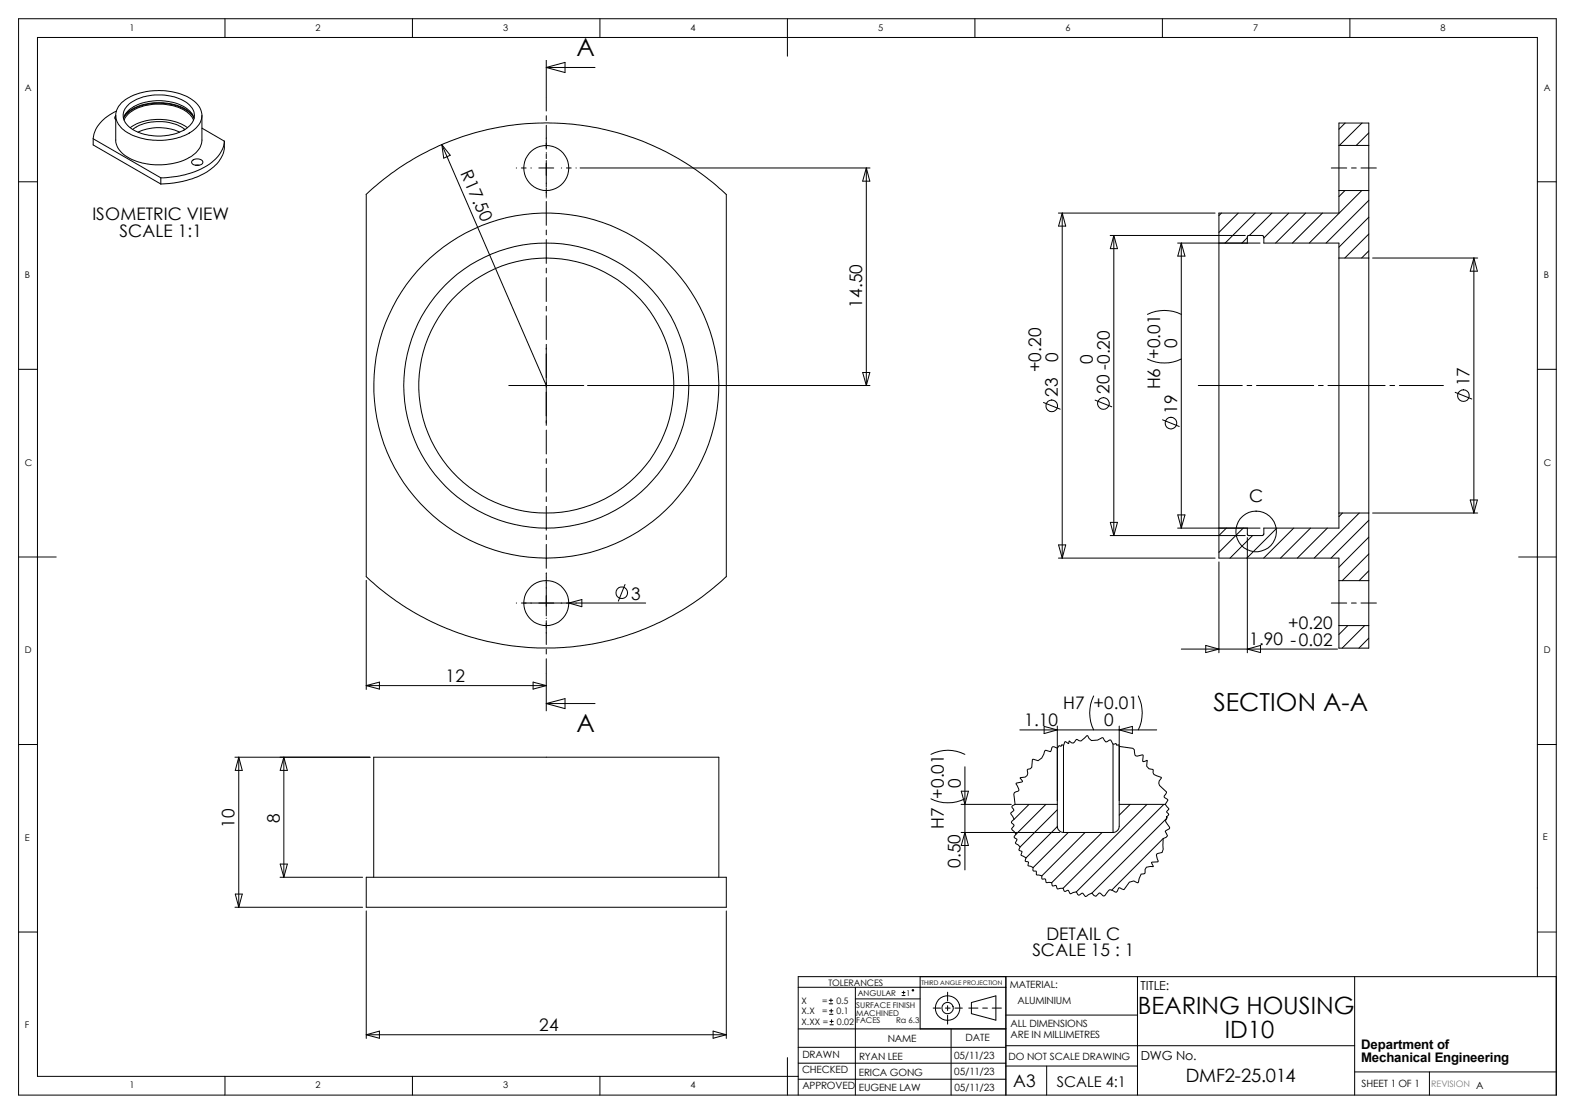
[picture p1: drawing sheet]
<svg xmlns="http://www.w3.org/2000/svg" width="420mm" height="297mm" viewBox="0 0 420 297" stroke-linecap="round" stroke-linejoin="round" font-family="sans-serif">
<path d="M410 248.5h5" fill="none" stroke="#00f" stroke-width=".27"/>
<g fill="none" stroke="#000" stroke-width=".27">
<path d="M5 5h410v287h-410zM60 5v5M110 5v5M145.7 16v13.6M145.7 18h13M145.7 18l5-1.4v2.7zM160 5v5M210 5v10M260 5v5M310 5v5M360 5v5M24.8 37l18.1 10.4"/>
<path d="M24.8 37v1.7l18.1 10.4M30.9 30.9a.59 .59 0 0 0 0 1M30.9 30.8v6.5a6.6 6.6 0 0 0 5 5.5 17.3 17.3 0 0 0 16-1.8 4.8 4.8 0 0 0 1.9-3.7v-6.5M31 29.6a9.5 9.5 0 0 0-6.2 7.4M32.3 27.6a16.1 16.1 0 0 1 13.6-3.1 9.9 9.9 0 0 1 7.6 4.7 4.7 4.7 0 0 1-2.2 5.8 17.5 17.5 0 0 1-18-.1 4.6 4.6 0 0 1-1.8-6.4zM32.9 31.6a7.4 7.4 0 0 1 6.3-4.4 13.7 13.7 0 0 1 11.2 2.2 4 4 0 0 1 1.3 2.2M33 31.4a10.6 10.6 0 0 1 8.7-3.8 11.7 11.7 0 0 1 9.9 3.6l.1 .2M33.1 32a8.5 8.5 0 0 1 7.1-4.1 12.2 12.2 0 0 1 10.7 3l.7 1.1M33.3 30.7a12.8 12.8 0 0 1 11.3-3.2 10.4 10.4 0 0 1 6.8 3.2M34.3 27.9a14 14 0 0 1 16.1 0 3.8 3.8 0 0 1-.6 6.3 14 14 0 0 1-15.5-.5 3.7 3.7 0 0 1 0-5.8zM34.7 34a14.4 14.4 0 0 1 15.3 0M35.4 34.5a12.7 12.7 0 0 1 13.9 0"/>
<path d="M36.8 35.2a13.6 13.6 0 0 1 11.1 0M53.8 34.2l6 3.4M59.8 37.6a9.5 9.5 0 0 1-6.2 7.4 26.9 26.9 0 0 1-10.7 2.4M59.8 37.6v1.6a8.8 8.8 0 0 1-5.1 6.9 25.9 25.9 0 0 1-11.8 3M117.8 38.6l2.3 2.8-1.8 .8zM117.8 38.6l27.9 64.2M145.7 30.9v1.2M145.7 33.4v6.4M357 38.8v12M357 38.8v-6h8v6M357 38.8h8M358.7 32.8l-1.7 1.7"/>
<path d="M363.2 32.8l-6 6M365 35.4l-3.3 3.4M365 38.8v12M5 48.5h5M42.9 47.4v1.7M51.4 42.7a1.76 1.76 0 0 1 2.7 .6 1.73 1.73 0 0 1-3-.1zM52.1 44.1h1M97.6 51.8a70 70 0 0 1 96.1 .1v101.9a70.1 70.1 0 0 1-96 0v-101.9M137.7 44.8h.1M139 44.8h1.3M141.6 44.8h.1M143.7 44.8h4"/>
<path d="M145.7 40.7v.1M145.7 41v1.3M145.7 42.8v7.1M145.7 50.2v2.3M145.7 52.7v.1M145.7 53.7v6.4M149.7 44.8h.1M151 44.8h1.3M153.6 44.8h.1M154.7 44.8h77.3M231 44.8v58M231 44.8l.9 3.5h-1.9z"/>
<path d="M282.2 56.8h41.8M283.3 56.8l.9 3.5h-1.9zM283.3 56.8v92M325.7 56.8l-.7 .7M330.2 56.8l-5.2 5.2M334.7 56.8l-8 8M339.2 56.8l-6 6M343.7 56.8l-6.7 6.7M348.1 56.8l-8 8M352.6 56.8l-8 8M355 44.8h4.1M357 50.8v6h-32v92h32v6"/>
<path d="M357 50.8h8M358.6 50.8l-1.6 1.6M360.4 44.8h1.3M362.9 44.8h4.1M363.1 50.8l-14 14M365 53.4l-11.4 11.4M365 57.9l-8 8M365 50.8v18M410 48.5h5M145.7 61.3v1.3M145.7 63.9v6.3M145.7 71.5v1.3"/>
<path d="M145.7 74v6.4M296 62.8h36.1M297 62.8v80M297 62.8l1 3.5h-1.9zM314 64.8h22M315 64.8l1 3.5h-1.9zM315 64.8v76M332.6 64.8v-1.8l.3-.2h3.9l.2 .4v1.6h20v4M332.6 63.4l-1.4 1.4M357 68.8v68M357 68.8h8M365 62.4l-6.4 6.4"/>
<path d="M365 66.9l-1.9 1.9M365 68.8v68M366 68.8h28M393 68.8l1 3.5h-2zM393 68.8v68M5 98.5h5M145.7 81.7v1.2M145.7 84.2v6.4M145.7 91.8v21.6M230 99.3h1.9l-.9 3.5zM306 95.7a10.1 10.1 0 0 0 9 0M306 83.8a10.1 10.1 0 0 1 9 0"/>
<path d="M410 98.5h5M135.7 102.8h20M145.7 114.7v6.3M156.7 102.8h75.3M278.3 107.3l4.4 1.8M292 106.7l4.5 1.8M310 111.9l4.5 1.8M319.5 102.8h11.8M332.5 102.8h1.3M335.1 102.8h15.2M351.6 102.8h1.2M354.1 102.8h15.3"/>
<path d="M370.6 102.8h1.3M373.2 102.8h11.7M388 104.6l4.5 1.8M145.7 122.3v1.3M145.7 124.8v6.4M145.7 132.5v1.2M145.7 135v6.4M296.1 139.3h1.9l-1 3.5zM314.1 137.3h1.9l-1 3.5zM357 136.8v4h-20v1.6l-.2 .3-3.7 .1M357 136.8h8M358 136.8l-1 1"/>
<path d="M362.5 136.8l-12.1 12M365 138.7l-10.1 10.1M365 136.8v18M366 136.8h28M392 133.3h2l-1 3.5zM5 148.5h10M97.7 154.7v29.1M145.7 142.6v1.3M145.7 145.2v6.3M145.7 152.8v1.3M145.7 154.1v8.7M166.7 155.8l-1.8 4.5"/>
<path d="M282.2 148.8h41.8M282.3 145.3h1.9l-.9 3.5zM296 142.8h36.1M314 140.8h22M325 149.8v24.2M327 140.8l-2 2M331.5 140.8l-6.5 6.5M332.6 140.8v1.7l.5 .3M332.6 143.3v30.7M334 142.8l-6 6M340.5 140.8l-8 8M345 140.8l-8 8"/>
<path d="M349.5 140.8l-8 8M353.9 140.8l-8 8M357 154.8v12M357 154.8h8M365 143.2l-8 8M365 147.7l-7.1 7.1M365 152.2l-2.6 2.6M365 154.8v12M405 148.5h10M137.7 160.8h.1M139 160.8h33.2M145.7 162.9v1.3"/>
<path d="M145.7 164.8v.1M145.7 165.5v6.3M145.7 173.1v1.3M145.7 175.6v14M151.7 160.8l3.5-.9v1.9zM315 173.1h41.7M321.5 172.1l3.5 1-3.5 .9zM332.6 173.1l3.5-1v1.9zM355 160.8h4.1M357 166.8v6h8v-6M357 166.8h8M359.4 166.8l-2.4 2.4"/>
<path d="M360.4 160.8h1.3M362.9 160.8h4.1M363.9 166.8l-6 6M365 170.1l-2.6 2.7M5 198.5h5M97.7 182.8h48M97.7 182.8l3.5-.9v1.8zM142.2 181.9l3.5 .9-3.5 .9zM145.7 187.6l5-1.3v2.6zM145.7 187.6h13M271.9 194.6h36.5M278.4 193.7l3.5 .9-3.5 1z"/>
<path d="M281.9 199.5v15M281.9 193.6v19.8M283.6 198.8v23.2M291.6 185.5a10.2 10.2 0 0 0 0 9.1M296.8 198.4v23.6M298.4 193.6v19.8M298.4 194.6l3.6-.9v1.9zM298.4 199v15.5M303.5 185.5a10.2 10.2 0 0 1 0 9.1M410 198.5h5M62.7 201.9h36M63.7 201.9l.9 3.5h-1.9z"/>
<path d="M63.7 201.9v40M75.7 201.9l.9 3.5h-1.9zM75.7 201.9v32M248.2 201.1a9.9 9.9 0 0 1 9.1 0M248.2 213a10.2 10.2 0 0 0 9.1 0M256.3 214.5h13.4M256.3 210.9h1.9l-.9 3.6zM257.3 204.4v27.5M270.7 214.5h11.2M274.4 214.5l-4 3.9M275.3 202.6l.3-.2 1.2 .4a4 4 0 0 0 1.8-2.6l.2-.2 1.3 .4 .6-1.3 1.2 .4 .5-.7 .6 .2 .2-.5 .4 .3 .4-1.1 .9 .5 .3-.6 .5 .4a1.16 1.16 0 0 0 1.3-.9l1.2 .5 1.7-1.5 1.1 1.3 1.7-.1 1.3-.6 .9 1.1 1.3-.5 .6 1.1 .8-.2 .2 .5 .5-.1 .1 .4 3.7 .5 .4 .4 .1 1.4 .7 .3 1.5-.3v1.8l1.1-.3-.1 1.5 .6 .7 1 .1 .1 .9 .2 .5 2 .8v.1a1.54 1.54 0 0 0-.5 2l1.9 1.8-.7 1.3 1 .8-.7 1.2 1 1.1-.6 .8 .6 .8-.7 .6 .2 .2-.4 .9 1.1 1.8-1.2 1 .6 1.1-.4 .5-.7 .3v2.8l-.3 .9-1.4 .3-.1 .4 .4 1.8-1.6 .1-.2 .1 .5 1.1-1.8 .1-.3 .6-.1 1.1-1 .1-.8 2.3-1.2-.4-1.1 .3-1.5 2-1.4-.5-.6 1.2-1.2-.6-.6-.1-1.5 1.7-1.3-.8-.9 .9-.5-.2-.5-.7-1.8 .9-.9-.9-.8 .6-.7-.9-1.7 .5-.4-.9-1 .3-.4-.9-1.4 .2-.6-.9-.8 .1-.2-.9h-1.4l-.4-.9h-.8l-.1-.9-1.4-.3-.1-1-.8-.1v-.8l-1.3-.5 .1-.9-.9-.3 .2-.9-1.4-.8 .3-.8-.8-.5 .3-.8-1.2-1.1 .4-.9-.8-.6 .5-.8-1.2-1.5 .7-.9-.7-.8 .7-.8-.9-1.7 .8-.6-.5-1 .9-.6-.4-2.8 .2-.4 1.2-.6-.8-1.8 1.7-.5-.6-1.1 1.4-.1a1.53 1.53 0 0 0 .5-2l.8-.2 .4-.4zM278.9 214.5l-8 7.9"/>
<path d="M281.9 214.5v5.8a1.74 1.74 0 0 0 1.7 1.7M281.9 215.9l-9.9 9.9M298.4 214.5l.1 5.8a1.74 1.74 0 0 1-1.7 1.7M298.4 214.5h12.3M301.4 214.5l-3 2.8M305.9 214.5l-22.4 22.3M310.3 214.5l-23.3 23.3M311 218.3l-19.8 19.8M62.7 238.4h1.9l-.9 3.5zM74.7 233.9h22M74.7 230.4h1.9l-.9 3.5zM97.7 233.9h96v8h-96z"/>
<path d="M99.7 233.9v-32h92v32M256.3 222h26.3M257.3 222l.9 3.4h-1.9zM281.9 220.4l-8.3 8.3M283.6 222h13.2M284.9 222l-9.4 9.3M289.3 222l-11.5 11.5M293.9 222l-13.4 13.3M310.2 223.6l-13.7 13.7M5 248.5h5M62.7 241.9h34M97.7 242.9v34"/>
<path d="M193.7 242.9v34M97.7 275.9l3.5-1v1.9zM97.7 275.9h96M190.2 274.9l3.5 1-3.5 .9zM212.9 279.2h55.3M212.9 263.2h55.3M212.9 274.3h55.3M221.1 267.6h.9M221.1 266.7h.9M221.2 270.4h.9M221.2 269.5h.9M221.3 273.2h.9"/>
<path d="M221.3 272.3h.9M221.6 266.3v.9M221.7 269.1v.9M221.7 271.9v.9M228.1 263.2v28.8M228.1 266.3h17.3M240.5 265.4h.8M240.5 264.6h.8M241 264.2v.8M245.4 260.4v13.9M248.8 268.8h2M252.1 268.8h1.3"/>
<path d="M252.7 264.5v2.4M252.7 268.1v1.3M252.7 270.7v2.3M253.6 274.3v17.7M254.6 268.8h2M258.3 268.8h2.5M259 267.3l6.6-1.8v6.5l-6.6-1.7zM262 268.8h1.3M264.6 268.8h2.4M268.2 260.4v31.6M268.2 278.8h93M268.2 270.6h35.1"/>
<path d="M303.3 260.4v31.6M361.2 260.4v31.6M410 260.4v-250.4h-400v277h202.9M415 260.4h-202.1v31.6M60 287v5M110 287v5M160 287v5M210 282v10M212.9 283.5h55.3M212.9 287.7h55.3M268.2 284.2h35.1M279.1 284.2v7.8"/>
<path d="M361.2 285.8h53.8M381.2 285.8v6.2"/>
<circle cx="145.7" cy="44.8" r="6"/>
<circle cx="145.7" cy="102.8" r="34"/>
<circle cx="145.7" cy="102.8" r="46"/>
<circle cx="145.7" cy="102.8" r="38"/>
<circle cx="280.5" cy="108.2" r="1.57"/>
<circle cx="294.2" cy="107.6" r="1.56"/>
<circle cx="312.3" cy="112.8" r="1.56"/>
<circle cx="390.2" cy="105.5" r="1.56"/>
<circle cx="165.8" cy="158" r="1.56"/>
<circle cx="335" cy="141.7" r="5.4"/>
<circle cx="145.7" cy="160.8" r="6"/>
<circle cx="243.4" cy="264" r=".19"/>
<circle cx="252.7" cy="268.8" r="1.52"/>
<circle cx="252.7" cy="268.8" r="3.3"/>
</g>
<g font-size="6.6">
<text x="153.8" y="14.9">A</text>
<text x="323.6" y="189.6">SECTION A-A</text>
<text x="153.8" y="195.2">A</text>
</g>
<g font-size="6.3">
<text x="303.4" y="270.4">BEARING HOUSING</text>
<text x="326.6" y="276.7">ID10</text>
</g>
<text font-size="4.9" x="316.2" y="288.4">DMF2-25.014</text>
<g font-size="4.6">
<text x="122.7" y="46.2" transform="rotate(66 122.7 46.2)">R17.50</text>
<text x="24.6" y="58.6">ISOMETRIC VIEW</text>
<text x="31.9" y="63.2">SCALE 1:1</text>
<text x="229.9" y="82.1" transform="rotate(-90 229.9 82.1)">14.50</text>
<text x="313.9" y="92.9" transform="rotate(-90 313.9 92.9)">0</text>
<text x="277.6" y="99.2" transform="rotate(-90 277.6 99.2)">+0.20</text>
<text x="282.2" y="96.4" transform="rotate(-90 282.2 96.4)">0</text>
<text x="291.4" y="97.1" transform="rotate(-90 291.4 97.1)">0</text>
<text x="282.1" y="105.7" transform="rotate(-90 282.1 105.7)">23</text>
<text x="295.9" y="105.1" transform="rotate(-90 295.9 105.1)">20 -0.20</text>
<text x="309.4" y="103.8" transform="rotate(-90 309.4 103.8)">H6 +0.01</text>
<text x="391.9" y="103" transform="rotate(-90 391.9 103)">17</text>
<text x="313.9" y="110.3" transform="rotate(-90 313.9 110.3)">19</text>
<text x="333.1" y="133.9">C</text>
<text x="168.3" y="159.9">3</text>
<text x="343.5" y="167.6">+0.20</text>
<text x="333.1" y="172.1">1.90 -0.02</text>
<text x="118.8" y="181.9">12</text>
<text x="283.5" y="189.1">H7 +0.01</text>
<text x="273.1" y="193.6">1.10</text>
<text x="294.5" y="193.7">0</text>
<text x="256.2" y="210.1" transform="rotate(-90 256.2 210.1)">0</text>
<text x="62.6" y="220.8" transform="rotate(-90 62.6 220.8)">10</text>
<text x="74.6" y="219.5" transform="rotate(-90 74.6 219.5)">8</text>
<text x="251.7" y="221.1" transform="rotate(-90 251.7 221.1)">H7 +0.01</text>
<text x="256.1" y="231.5" transform="rotate(-90 256.1 231.5)">0.50</text>
<text x="279" y="250.5">DETAIL C</text>
<text x="275.3" y="255">SCALE 15 : 1</text>
<text x="143.8" y="275">24</text>
<text x="270.2" y="289.8">A3</text>
</g>
<text font-size="3.9" x="281.9" y="289.7">SCALE 4:1</text>
<g font-size="3.5">
<text x="363" y="279.6">Department of</text>
<text x="363" y="283.1">Mechanical Engineering</text>
</g>
<g font-size="3.3">
<text x="304.2" y="264">TITLE:</text>
<text x="304.2" y="282.5">DWG No.</text>
</g>
<g font-size="2.7">
<text x="269.2" y="263.5">MATERIAL:</text>
<text x="271.3" y="267.6">ALUMINIUM</text>
<text x="269.5" y="273.7">ALL DIMENSIONS</text>
<text x="236.7" y="277.8">NAME</text>
<text x="257.5" y="277.6">DATE</text>
<text x="269.5" y="276.6">ARE IN MILLIMETRES</text>
<text x="213.9" y="286.1">CHECKED</text>
<text x="214" y="282">DRAWN</text>
<text x="229" y="286.8">ERICA GONG</text>
<text x="229.1" y="282.6">RYAN LEE</text>
<text x="254.4" y="282.4">05/11/23</text>
<text x="254.5" y="286.7">05/11/23</text>
<text x="268.9" y="282.5">DO NOT SCALE DRAWING</text>
<text x="214" y="290.4">APPROVED</text>
<text x="229" y="290.9">EUGENE LAW</text>
<text x="254.5" y="290.8">05/11/23</text>
<text x="363.1" y="289.8">SHEET 1 OF 1</text>
</g>
<g font-size="2.5">
<text x="34.5" y="8.2">1</text>
<text x="84.2" y="8.2">2</text>
<text x="134.2" y="8.2">3</text>
<text x="184.1" y="8.2">4</text>
<text x="234.2" y="8.2">5</text>
<text x="284.1" y="8.2">6</text>
<text x="334.1" y="8.2">7</text>
<text x="384.1" y="8.2">8</text>
<text x="6.6" y="24.2">A</text>
<text x="411.6" y="24.2">A</text>
<text x="6.6" y="74.2">B</text>
<text x="411.6" y="74.2">B</text>
<text x="6.6" y="124.2">C</text>
<text x="411.6" y="124.2">C</text>
<text x="6.6" y="174.2">D</text>
<text x="411.6" y="174.2">D</text>
<text x="6.6" y="224.2">E</text>
<text x="411.4" y="223.9">E</text>
<text x="6.6" y="274.2">F</text>
<text x="34.5" y="290.2">1</text>
<text x="84.2" y="290.2">2</text>
<text x="134.2" y="290.2">3</text>
<text x="184.1" y="290.2">4</text>
</g>
<g font-size="2.4">
<text x="220.9" y="262.8">TOLERANCES</text>
<text x="213.7" y="267.6">X</text>
<text x="219.2" y="267.6">=</text>
<text x="223" y="267.6">0.5</text>
<text x="213.7" y="270.4">X.X</text>
<text x="213.7" y="273.2">X.XX =</text>
<text x="219.3" y="270.4">=</text>
<text x="223.1" y="270.4">0.1</text>
<text x="223.2" y="273.2">0.02</text>
</g>
<text font-size="2.4" fill="#808080" x="381.7" y="289.8">REVISION A</text>
<g font-size="2.1">
<text x="228.3" y="268.6">SURFACE FINISH</text>
<text x="228.7" y="265.5">ANGULAR</text>
<text x="241.6" y="265.5">1</text>
<text x="228.3" y="272.9">FACES</text>
<text x="228.3" y="270.8">MACHINED</text>
<text x="239" y="272.9">Ra 6.3</text>
</g>
<text font-size="1.7" x="245.7" y="262.5">THIRD ANGLE PROJECTION</text>
</svg>
